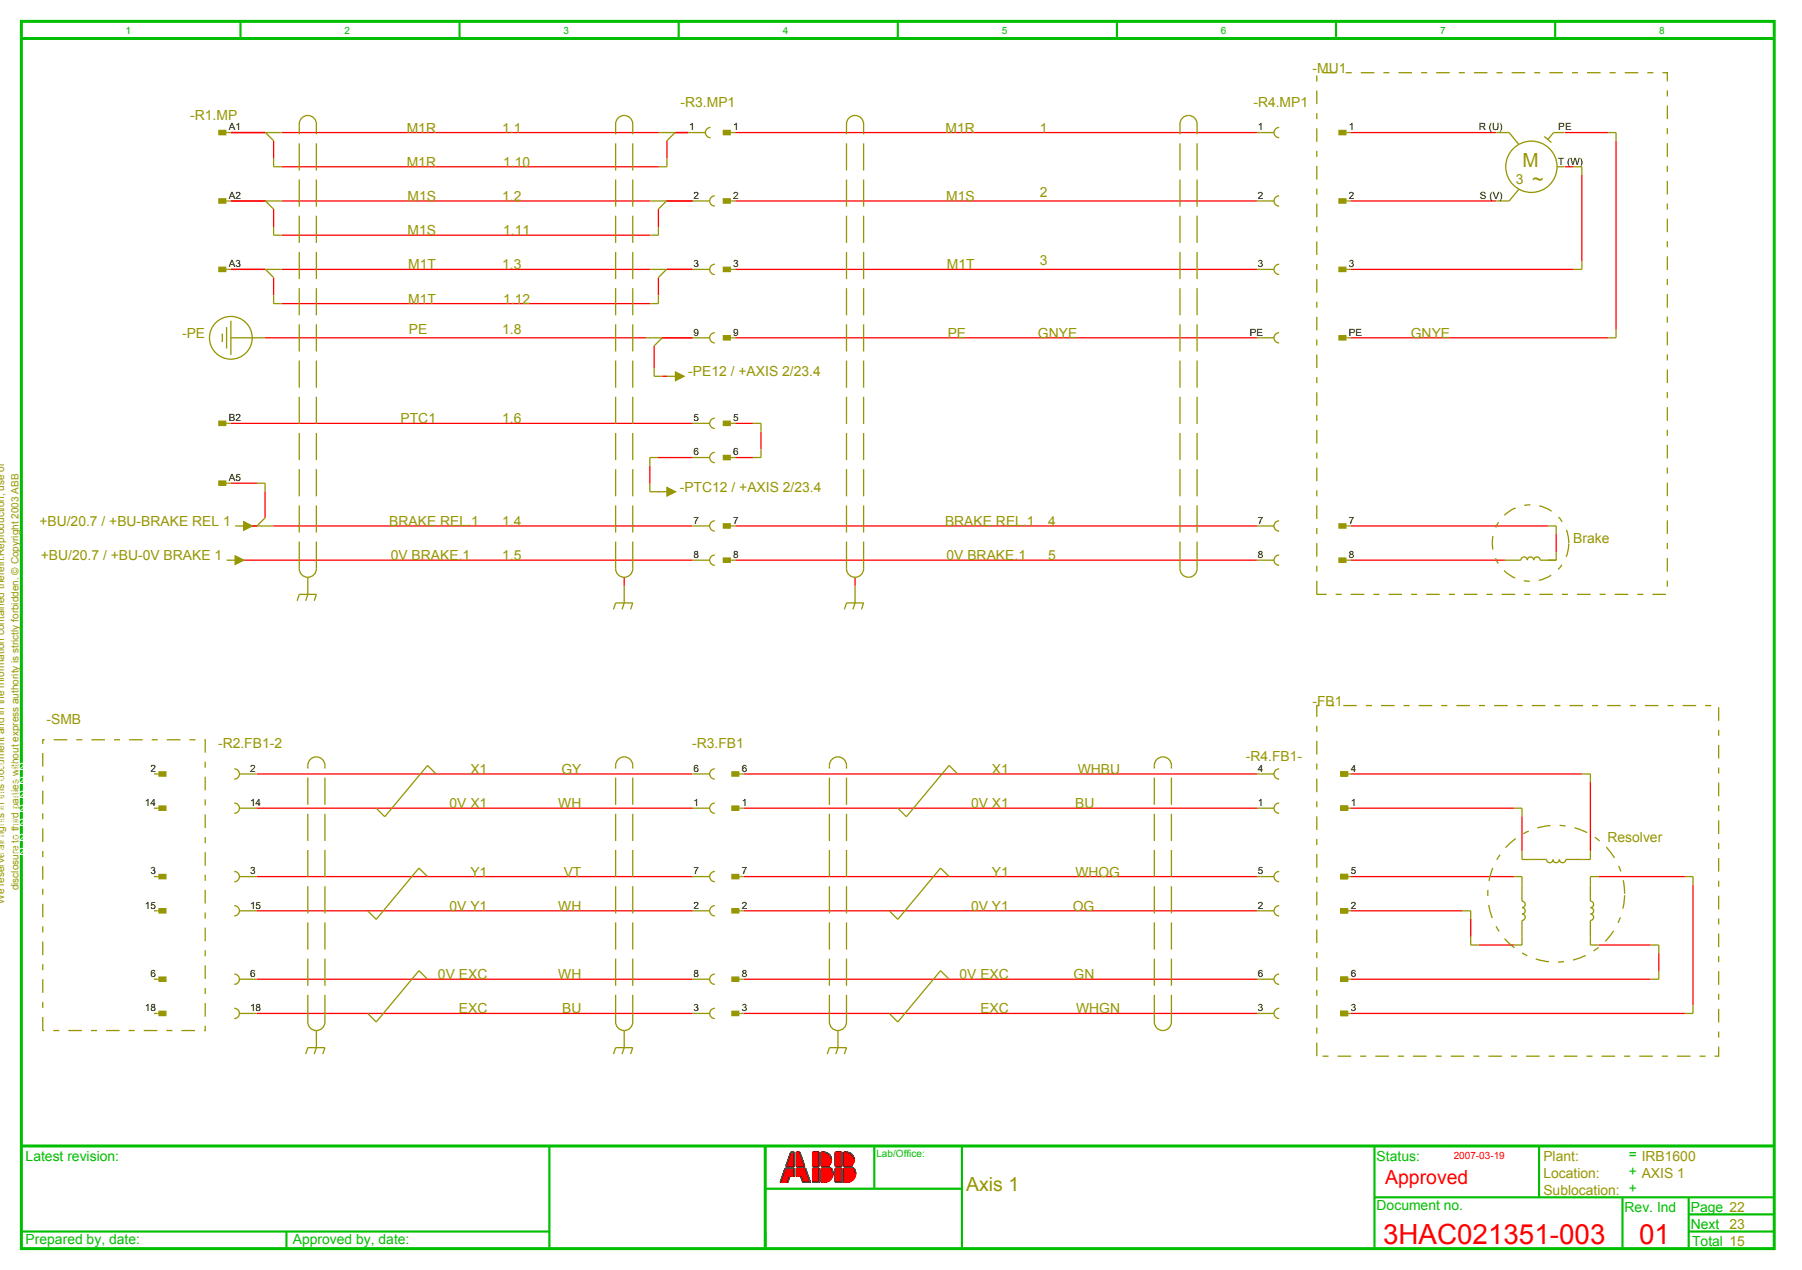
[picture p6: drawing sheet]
<svg xmlns="http://www.w3.org/2000/svg" width="421mm" height="297mm" viewBox="0 0 421 297" stroke-linecap="round" stroke-linejoin="round" font-family="sans-serif">
<path d="M5 5h410v287h-410zM5 9h410M5 268h410M179 268v24" fill="none" stroke="#00be00" stroke-width=".7" stroke-linecap="butt"/>
<g fill="none" stroke="#00be00" stroke-width=".5">
<path d="M56.2 5v4M107.5 5v4M158.7 5v4M210 5v4M261.2 5v4M312.5 5v4M363.7 5v4M128.5 268v24M179 278h46M204.5 268v10M225 268v24M321.5 268v24"/>
<path d="M360 268v12M365 268h50M5 288h123.5M67 288v4M179 288v4M321.5 280h93.5M379.5 280v12M395 288h20M395 280v12M395 284h20"/>
</g>
<g fill="none" stroke="#f00" stroke-width=".3">
<path d="M54 31h8.1M64 32.9v4.2M65.9 31h88.2M65.9 39h88.2M156 32.9v4.2M157.9 31h3.1M172 31h122M316 31h34M366 31h10.1M366 39h2.1M378 32.9v44.2M54 47h8.1"/>
<path d="M64 48.9v4.2M65.9 47h86.2M65.9 55h86.2M154 48.9v4.2M155.9 47h6.1M172 47h122M316 47h34M370 40.9v20.2M54 63h8.1M62 79h89.1M64 64.9v4.2M65.9 63h86.2"/>
<path d="M65.9 71h86.2M154 64.9v4.2M154.9 79h7.1M155.9 63h6.1M172 63h122M172 79h122M316 63h52.1M316 79h60.1M54 99h108M153 80.9v5.2M154.9 88h1.2M172 99h4.1"/>
<path d="M54 113h6.1M62 114.9v6.2M152 108.9v4.2M153.9 107h8.1M153.9 115h.2M172 107h4.1M178 100.9v4.2M56.9 131h105.1M58.9 123h1.2M63.9 123h98.1M146 135v2M172 131h122"/>
<path d="M172 123h122M200 135v2M316 131h36M316 123h46.1M364 124.9v4.2M60 189h102M60 181h102M174 189h120M174 181h120M316 189h38.1M316 181h54.1M356 190.9v8.2"/>
<path d="M372 182.9v16.2M60 205h102M60 213h102M174 205h120M174 213h120M316 205h38.1M316 213h26.1M344 214.9v4.2M356 206.9v.1M356 219v.1M357.9 201h.1M370 201h.1"/>
<path d="M372 206.9v.1M372 219v.1M373.9 205h20.2M396 206.9v28.2M60 237h102M60 229h102M174 237h120M174 229h120M316 237h78.1M316 229h70.1M345.9 221h8.2M373.9 221h12.2"/>
<path d="M388 222.9v4.2M183.6 273.2h.1M183.7 273.2l-.1 .1M183.8 273.2l-.2 .2M183.9 273.2l-.4 .4M184 273.2l-.5 .5M184.1 273.2l-.7 .7M184.1 273.2l-.7 .8M184.2 273.2l-.9 .9M184.3 276.5h-.1M184.3 273.2l-1 1M184.3 276.3l-.1 .2"/>
<path d="M184.4 276.2l-.3 .3M184.4 273.2l-1.2 1.2M184.4 276l-.5 .5M184.5 275.9l-.6 .6M184.5 273.2l-1.3 1.3M184.5 275.8l-.7 .7M184.5 275.7l-.8 .8M184.6 273.2l-1.5 1.4M184.6 275.6l-.9 .9M184.6 275.5l-1 1M184.6 273.2l-1.5 1.5M184.7 275.3l-1.2 1.2"/>
<path d="M184.7 273.2l-1.6 1.6M184.7 275.2l-1.3 1.3M184.8 273.2l-1.8 1.7M184.9 273.2l-1.9 2M185 273.2l-2.1 2.1M185 269.4l-.1 .1M185.1 273.2l-2.2 2.2M185.1 269.4l-.2 .2M185.1 273.2l-2.3 2.3M185.2 269.4l-.3 .3M185.2 273.2l-2.4 2.4M185.3 273.2l-2.5 2.5"/>
<path d="M185.3 269.4l-.5 .5M185.4 269.4l-.7 .6M185.4 273.2l-2.7 2.7M185.4 269.4l-.7 .8M185.5 273.2l-2.8 2.8M185.5 269.4l-.8 .9M185.6 273.2l-3 2.9M185.6 269.4l-1 1M185.6 273.2l-3 3M185.7 269.4l-1.1 1.1M185.7 273.2l-3.2 3.2M185.8 273.2l-3.3 3.3 3.3-3.3"/>
<path d="M185.8 273.4l-3.1 3.1M185.8 273.5l-3.1 3M185.8 272.7h-.1M185.8 273.5l-3 3M185.8 272.5l-.2 .2M185.8 272.5l-.3 .2M185.8 273.6l-2.9 2.9M185.8 272.4l-.3 .3M185.8 273.7l-2.8 2.8M185.8 272.3l-.5 .4M185.8 272.2l-.5 .5M185.8 272.1l-.6 .6"/>
<path d="M185.8 272l-.7 .7M185.8 272l-.8 .7M185.8 273.9l-2.6 2.6M185.8 271.9l-.8 .8M185.8 271.8l-1 .9M185.8 271.7l-1 1M185.8 274l-2.5 2.5M185.8 271.6l-1.1 1.1M185.8 271.5l-1.2 1.2M185.8 274.1l-1 1M185.8 271.5l-1.3 1.2M185.8 274.2l-.9 .9"/>
<path d="M185.8 271.4l-1.3 1.3M185.8 271.3l-1.5 1.4M185.8 271.2l-1.5 1.5M185.8 274.4l-.7 .7M185.8 274.4l-.6 .7M185.8 274.5l-.6 .6M185.8 270.7l-2 2M185.8 270.8l-2 1.9M185.8 270.6l-1.9 1.9M185.8 274.6l-.5 .5M185.8 270.6l-1.9 1.8M185.8 274.7l-.4 .4"/>
<path d="M185.8 270.5l-1.9 1.8M185.8 270.9l-1.8 1.8M185.8 270.4l-1.8 1.8M185.8 270.3l-1.8 1.8M185.8 271l-1.7 1.7M185.8 270.2l-1.7 1.7M185.8 270.1l-1.7 1.7M185.8 270.1l-1.6 1.6M185.8 271.1l-1.6 1.6M185.8 270l-1.6 1.6M185.8 269.9l-1.5 1.6M185.8 269.8l-1.5 1.5"/>
<path d="M185.8 269.7l-1.4 1.4M185.8 269.6l-1.4 1.4M185.8 269.6l-1.4 1.3M185.8 269.5l-1.3 1.3M185.8 269.4l-1.3 1.3M185.8 274.8l-.3 .3M185.8 274.9l-.2 .2M185.8 272.6l-.1 .1M185.8 275l-.1 .1M185.8 275.1h.1M186.3 272.6l1.4-1.4-1.4 1.4M186.3 271.2l1.1-1-1.1 1.2"/>
<path d="M186.3 270.5l.9-.9-.9 1M186.3 269.4h.1M186.3 273.2v.1M186.4 269.4l-.1 .1M186.4 273.2l-.1 .1M186.4 269.4l-.1 .2M186.5 273.2l-.2 .2M186.5 275.1l1.9-1.9-1.8 1.9M186.5 269.4l-.2 .3M186.5 273.2l-.2 .3M186.6 269.4l-.3 .3M186.6 273.2l-.3 .3"/>
<path d="M186.7 273.2l-.4 .4M186.7 269.4l-.4 .5M186.8 273.2l-.5 .5M186.8 269.4l-.5 .5M186.9 269.4l-.6 .6M186.9 273.2l-.6 .6M186.9 269.4l-.6 .7M187 273.2l-.7 .7M187 269.4l-.7 .7M187 273.2l-.7 .8M187.1 269.4l-.8 .8M187.1 269.5l-.8 .9"/>
<path d="M187.1 273.2l-.8 .8M187.1 275.1l1.5-1.5-1.4 1.5M187.1 269.6l-.8 .8M187.2 273.2l-.9 .9M187.2 269.7l-.9 .9M187.2 269.8l-.9 .9M187.2 269.8l-.9 1.1M187.3 269.9l-1 1M187.3 270l-1 1M187.3 270l-1 1.1M187.3 273.2l-1 1M187.3 270.1l-1 1"/>
<path d="M187.4 273.2l-1.1 1.1M187.4 270.3l-1.1 1.1M187.4 270.3l-1.1 1.2M187.4 270.4l-1.1 1.2M187.4 272.7l.6-.6-.5 .6M187.5 270.4l-1.2 1.2M187.5 273.2l-1.2 1.2M187.5 270.5l-1.2 1.2M187.5 270.6l-1.2 1.2M187.5 270.7l-1.2 1.2M187.5 273.2l-1.2 1.3M187.5 270.7l-1.2 1.3"/>
<path d="M187.6 270.8l-1.3 1.3M187.6 270.9l-1.3 1.3M187.6 273.2l-1.3 1.3M187.6 275.9l1.3-1.3-1.3 1.4M187.6 270.9l-1.3 1.4M187.7 271l-1.4 1.4M187.7 271.1l-1.4 1.4M187.7 273.2l-1.4 1.4M187.7 271.2l-1.4 1.5M187.7 271.3l-1.4 1.4M187.8 271.4l-1.3 1.3M187.8 276.5l1.3-1.3-1.3 1.3"/>
<path d="M187.8 273.2l-1.5 1.5M187.8 271.5l-1.2 1.2M187.8 271.5l-1.1 1.2M187.9 271.6l-1.2 1.1M187.9 271.7l-1.1 1M187.9 273.2l-1.6 1.6M187.9 271.8l-.9 .9M187.9 271.9l-.8 .8M188 273.2l-1.7 1.7M188 271.9l-.8 .8M188 272l-.8 .7M188 272l-.7 .7"/>
<path d="M188 273.2l-1.7 1.8M188.1 272.2l-.5 .5M188.1 272.3l-.4 .4M188.1 273.2l-1.8 1.8M188.2 272.4l-.3 .3M188.2 272.7h.1M188.2 272.5l-.3 .2M188.2 273.2l-1.9 1.9M188.2 272.5l-.2 .2M188.2 272.6l-.1 .1M188.3 273.2l-1.9 1.9M188.4 273.3l-1.8 1.8"/>
<path d="M188.5 273.3l-1.8 1.8M188.5 273.4l-1.7 1.7M188.5 273.5l-1.5 1.6M188.6 273.6l-1.5 1.5M188.6 273.7l-1.3 1.4M188.6 273.8l-1.3 1.4 1.4-1.3M188.7 274l-1.3 1.3M188.7 274.1l-1.3 1.3M188.8 274.2l-1.3 1.3M188.8 274.3l-1.3 1.3M188.8 274.4l-1.3 1.3 1.3-1.3M188.9 274.5l-1.3 1.3"/>
<path d="M188.9 274.5l-1.3 1.4M189 274.7l-1.4 1.4M189 274.8l-1.3 1.3M189 274.8l-1.3 1.4M189 274.9l-1.3 1.4M189.1 275l-1.4 1.3M189.1 275.1l-1.3 1.3M189.1 276.5l.4-.3-.3 .3M189.1 275.3l-1.2 1.2M189.2 275.4l-1.2 1.1M189.2 275.4l-1.1 1.1M189.2 275.5l-1 1"/>
<path d="M189.2 275.5l-.9 1M189.3 275.6l-1 .9M189.3 275.7l-.8 .8M189.3 275.8l-.7 .7M189.3 275.8l-.6 .7M189.4 275.9l-.6 .6M189.4 276.1l-.4 .4M189.5 276.3l-.3 .2M189.5 276.3l-.2 .2M189.5 276.4v.1M189.6 276.5h-.1M190.1 273.2h.1"/>
<path d="M190.2 269.4l-.1 .1M190.2 273.2l-.1 .1M190.3 269.4l-.2 .2M190.3 273.2l-.2 .2M190.4 273.2l-.3 .3M190.4 269.4l-.3 .3M190.5 269.4l-.4 .4M190.5 273.2l-.4 .4M190.6 273.2l-.5 .5M190.7 269.4l-.6 .6M190.7 269.4l-.6 .7M190.8 273.2l-.7 .7"/>
<path d="M190.8 269.4l-.7 .7M190.9 273.2l-.8 .7M190.9 269.4l-.8 .8M190.9 273.2l-.8 .8M191 269.4l-.9 .9M191 273.2l-.9 .9M191.1 273.2l-1 1M191.2 269.4l-1.1 1.1M191.2 269.4l-1.1 1.2M191.3 273.2l-1.2 1.2M191.3 269.4l-1.2 1.2M191.4 273.2l-1.3 1.2"/>
<path d="M191.4 269.4l-1.3 1.3M191.4 273.2l-1.3 1.3M191.5 269.4l-1.4 1.4M191.5 273.2l-1.4 1.4M191.6 273.2l-1.5 1.5M191.6 269.4l-1.5 1.5M191.6 269.4l-1.5 1.6M191.6 269.5l-1.5 1.5M191.6 269.6l-1.5 1.5M191.6 269.7l-1.5 1.5M191.6 269.7l-1.5 1.6M191.6 269.8l-1.5 1.6"/>
<path d="M191.6 269.9l-1.5 1.6M191.6 270l-1.5 1.5M191.6 270.1l-1.5 1.5M191.6 270.2l-1.5 1.5M191.6 270.2l-1.5 1.6M191.6 270.3l-1.5 1.6M191.6 270.4l-1.5 1.6M191.6 270.5l-1.5 1.5M191.6 270.6l-1.5 1.5M191.6 270.6l-1.5 1.6M191.6 270.7l-1.5 1.6M191.6 270.8l-1.5 1.6"/>
<path d="M191.6 270.9l-1.5 1.6M191.6 271l-1.5 1.5M191.6 271.1l-1.5 1.5M191.6 271.1l-1.5 1.6M191.6 271.2l-1.5 1.5M191.6 271.3l-1.4 1.4M191.6 271.4l-1.3 1.3M191.6 271.5l-1.2 1.2M191.6 271.6l-1.1 1.1M191.6 271.6l-1 1.1M191.6 271.7l-1 1M191.6 271.8l-.9 .9"/>
<path d="M191.6 271.9l-.8 .8M191.6 272l-.7 .7M191.6 272.1l-.6 .6M191.6 272.1l-.5 .6M191.6 272.2l-.5 .5M191.6 272.3l-.4 .4M191.6 272.4l-.3 .3M191.6 272.5l-.2 .2M191.6 272.6l-.1 .1M191.6 272.7h.1M191.6 273.3l-1.5 1.6M191.6 273.4l-1.5 1.5"/>
<path d="M191.6 273.5l-1.5 1.5M191.6 273.5l-1.5 1.6M191.6 273.6l-1.5 1.6M191.6 273.7l-1.5 1.6M191.6 273.8l-1.5 1.6M191.6 273.9l-1.5 1.5M191.6 274l-1.5 1.5M191.6 274l-1.5 1.6M191.6 274.2l-1.5 1.6M191.6 274.4l-1.5 1.5M191.6 274.1l-1.5 1.5M191.6 274.3l-1.5 1.6"/>
<path d="M191.6 274.5l-1.5 1.5M191.6 274.5l-1.5 1.6M191.6 274.6l-1.5 1.5M191.6 274.7l-1.5 1.6M191.6 274.8l-1.5 1.6M191.6 274.9l-1.5 1.5M191.6 275l-1.5 1.5M191.6 275l-1.4 1.5M191.6 275.1l-1.4 1.4M191.6 275.2l-1.3 1.3M191.6 275.3l-1.1 1.2M191.6 275.4l-1.1 1.1"/>
<path d="M191.6 275.5l-1 1M191.6 275.5l-.9 1M191.6 275.6l-.9 .9M191.6 275.7l-.8 .8M191.6 275.8l-.7 .7M191.6 275.9l-.6 .6M191.6 276l-.5 .5M191.6 276l-.4 .5M191.6 276.1l-.4 .4M191.6 276.2l-.3 .3M191.6 276.2l-.2 .3M191.6 276.3l-.2 .2"/>
<path d="M191.6 276.4l-.1 .1M191.6 276.4v.1M192.1 270.5l1.1-1-1.1 1.1M192.1 271.1l1.5-1.5-1.5 1.6M192.1 271.4l1.7-1.7-1.7 1.7M192.1 272.2l2.1-2.1-2.1 2.3M192.1 272.5l2.2-2.2-2.2 2.3M192.1 273.2h.1M192.2 269.4l-.1 .1M192.3 273.2l-.2 .2M192.3 269.4l-.2 .2M192.4 269.4l-.3 .3"/>
<path d="M192.4 273.2l-.3 .3M192.5 273.2l-.4 .4M192.6 273.2l-.5 .4M192.6 269.4l-.5 .5M192.7 269.4l-.6 .6M192.7 273.2l-.6 .6M192.8 273.2l-.7 .6M192.8 269.4l-.7 .7M192.8 273.2l-.7 .7M192.9 269.4l-.8 .8M192.9 273.2l-.8 .8M193 273.2l-.9 .9"/>
<path d="M193.1 269.4l-1 1M193.1 269.5l-1 1M193.2 273.2l-1.1 1.1M193.3 273.2l-1.2 1.1M193.3 269.5l-1.2 1.2M193.3 273.2l-1.2 1.2M193.4 273.2l-1.3 1.3M193.4 269.5l-1.3 1.4M193.5 273.2l-1.4 1.4M193.5 269.6l-1.4 1.3M193.5 269.6l-1.4 1.4M193.7 269.7l-1.6 1.5"/>
<path d="M193.7 273.2l-1.6 1.6M193.8 273.2l-1.7 1.6M193.8 273.2l-1.7 1.7M193.8 269.8l-1.7 1.7M193.9 269.8l-1.8 1.8M193.9 272.6l-.2 .1M193.9 273.2l-1.8 1.8M193.9 269.8l-1.8 1.9M193.9 272.6l-.1 .1M194 269.9l-1.9 1.8M194 273.2l-1.9 1.8M194 272.6l-.1 .1"/>
<path d="M194 269.9l-1.9 2M194 272.7h.1M194 273.2l-1.9 1.9M194.1 272.7h-.1M194.1 270l-2 1.9M194.1 272.7h.1M194.1 270l-2 2M194.1 270.1l-2 2M194.2 270.1l-2.1 2M194.2 273.2l-2.1 2.1M194.3 273.2l-2.2 2.1M194.3 270.3l-2.2 2.1"/>
<path d="M194.3 273.2l-2.2 2.2M194.4 270.4l-2.3 2.2M194.4 272l-.8 .7M194.4 270.5l-2.3 2.2M194.4 275.7l-.3 .3M194.4 273.2l-2.3 2.3M194.4 270.5l-2.2 2.2M194.4 271.8l-.9 .9M194.4 270.6l-2.1 2.1M194.5 271.7l-1 1M194.5 270.7l-2.1 2M194.5 273.2l-2.4 2.3"/>
<path d="M194.5 270.7l-2 2M194.5 271.6l-1.1 1.1M194.5 270.8l-2 1.9M194.5 270.8l-1.9 1.9M194.5 271.5l-1.2 1.2M194.5 270.9l-1.8 1.8M194.5 271.4l-1.3 1.3M194.5 271l-1.7 1.7M194.5 271.1l-1.6 1.6M194.5 271.3l-1.4 1.4M194.5 273.2l-2.4 2.4M194.5 271.1l-1.5 1.6"/>
<path d="M194.5 271.2l-1.5 1.5M194.6 273.2l-2.5 2.6M194.6 275.5l-.7 .7M194.6 273.3l-2.5 2.5M194.6 273.4l-2.5 2.5M194.7 273.4l-2.6 2.6M194.7 275.3l-1 1M194.7 273.5l-2.6 2.5M194.7 273.5l-2.6 2.6M194.7 275.2l-1.1 1.1M194.7 273.6l-2.6 2.7M194.8 273.7l-2.7 2.6"/>
<path d="M194.8 273.7l-2.7 2.7M194.8 275l-1.4 1.4M194.8 273.8l-2.7 2.7M194.8 274.9l-1.5 1.5M194.8 273.9l-2.6 2.6M194.8 273.9l-2.5 2.6M194.8 274.8l-1.6 1.7M194.9 274.7l-1.8 1.8M194.9 274.1l-2.5 2.4M194.9 274.1l-2.4 2.4M194.9 274.6l-1.9 1.9M194.9 274.2l-2.3 2.3"/>
<path d="M194.9 274.5l-2 2M194.9 274.3l-2.3 2.2M194.9 274.3l-2.2 2.2M194.9 274.4l-2.1 2.1M195.5 273.2h-.1M195.5 269.4l-.1 .1M195.5 273.2l-.1 .1M195.6 269.4l-.2 .2M195.7 273.2l-.3 .2M195.7 269.4l-.3 .3M195.7 273.2l-.3 .3M195.8 269.4l-.4 .4"/>
<path d="M195.8 273.2l-.4 .4M195.9 273.2l-.5 .5M195.9 269.4l-.5 .5M196 273.2l-.6 .6M196.1 269.4l-.7 .6M196.1 269.4l-.7 .7M196.2 273.2l-.8 .7M196.2 269.4l-.8 .8M196.2 273.2l-.8 .8M196.3 269.4l-.9 .9M196.3 273.2l-.9 .9M196.4 273.2l-1 .9"/>
<path d="M196.4 269.4l-1 1M196.4 273.2l-1 1M196.5 273.2l-1.1 1.1M196.5 269.4l-1.1 1.1M196.6 269.4l-1.2 1.2M196.7 273.2l-1.3 1.2M196.7 269.4l-1.3 1.3M196.7 273.2l-1.3 1.3M196.8 269.4l-1.4 1.4M196.8 273.2l-1.4 1.4M196.9 273.2l-1.5 1.4M196.9 273.2l-1.5 1.5"/>
<path d="M197 269.4l-1.6 1.6M197 269.5l-1.6 1.5M197 269.6l-1.6 1.5M197 269.6l-1.6 1.6M197 269.7l-1.6 1.5M197 269.8l-1.6 1.5M197 269.9l-1.6 1.6M197 270l-1.6 1.5M197 270.1l-1.6 1.5M197 270.1l-1.6 1.6M197 270.2l-1.6 1.5M197 270.3l-1.6 1.5"/>
<path d="M197 270.4l-1.6 1.6M197 270.5l-1.6 1.5M197 270.6l-1.6 1.5M197 270.6l-1.6 1.6M197 270.7l-1.6 1.5M197 270.8l-1.6 1.5M197 270.8l-1.6 1.7M197 271l-1.6 1.5M197 271.1l-1.6 1.5M197 271.1l-1.6 1.6M197 271.2l-1.6 1.5M197 271.3l-1.5 1.4"/>
<path d="M197 271.3l-1.4 1.4M197 271.5l-1.3 1.2M197 271.6l-1.2 1.1M197 271.6l-1.1 1.1M197 271.7l-1.1 1M197 271.8l-1 .9M197 271.8l-.9 .9M197 272l-.8 .7M197 272l-.7 .7M197 272.1l-.6 .6M197 272.2l-.6 .5M197 272.3l-.5 .4"/>
<path d="M197 272.3l-.4 .4M197 272.5l-.3 .2M197 272.7h-.1M197 273.3l-1.6 1.5M197 273.3l-1.6 1.6M197 273.5l-1.6 1.5M197 273.5l-1.6 1.6M197 273.6l-1.6 1.5M197 273.7l-1.6 1.5M197 273.7l-1.6 1.7M197 273.9l-1.6 1.5M197 274l-1.6 1.5"/>
<path d="M197 274l-1.6 1.6M197 274.1l-1.6 1.5M197 274.2l-1.6 1.5M197 274.2l-1.6 1.6M197 274.4l-1.6 1.5M197 274.5l-1.6 1.5M197 274.5l-1.6 1.6M197 274.6l-1.6 1.5M197 274.7l-1.6 1.5M197 274.7l-1.6 1.6M197 274.9l-1.6 1.5M197 274.9l-1.6 1.6"/>
<path d="M197 275l-1.5 1.5M197 275.1l-1.5 1.4M197 275.2l-1.4 1.3M197 275.2l-1.3 1.3M197 275.4l-1.2 1.1M197 275.4l-1.1 1.1M197 275.5l-1 1M197 275.6l-1 .9M197 275.7l-.9 .8M197 275.7l-.8 .8M197 275.9l-.7 .6M197 275.9l-.6 .6"/>
<path d="M197 276l-.5 .5M197 276.1l-.5 .4M197 276.2l-.4 .3M197 276.2l-.3 .3M197 272.5l-.2 .2M197 276.4l-.2 .1M197 272.6l-.2 .1M197 276.4l-.1 .1M197.4 272.2l2.1-2.1-2.1 2.2M197.4 275.7l2.5-2.5-2.5 2.6M197.4 276l2.6-2.6-2.6 2.6M197.4 273.2h.1"/>
<path d="M197.5 269.4l-.1 .1M197.5 273.2l-.1 .1M197.6 273.2l-.2 .1M197.6 269.4l-.2 .2M197.6 273.2l-.2 .2M197.7 269.4l-.3 .3M197.7 273.2l-.3 .3M197.8 269.4l-.4 .3M197.8 273.2l-.4 .4M197.8 269.4l-.4 .4M197.9 273.2l-.5 .4M197.9 273.2l-.5 .5"/>
<path d="M198 269.4l-.6 .5M198 269.4l-.6 .6M198.1 273.2l-.7 .6M198.1 269.4l-.7 .7M198.1 273.2l-.7 .7M198.2 269.4l-.8 .8M198.2 273.2l-.8 .8M198.3 273.2l-.9 .8M198.3 269.4l-.9 .9M198.4 273.2l-1 .9M198.4 273.2l-1 1M198.4 269.4l-1 1"/>
<path d="M198.5 269.5l-1.1 1M198.5 269.5l-1.1 1.1M198.6 273.2l-1.2 1.1M198.6 269.5l-1.2 1.2M198.6 273.2l-1.2 1.2M198.7 269.5l-1.3 1.3M198.7 273.2l-1.3 1.3M198.8 273.2l-1.4 1.3M198.8 269.6l-1.4 1.3M198.8 273.2l-1.4 1.4M198.8 269.6l-1.4 1.4M198.9 269.6l-1.5 1.5"/>
<path d="M198.9 273.2l-1.5 1.5M199 269.7l-1.6 1.5M199 269.7l-1.6 1.6M199.1 273.2l-1.7 1.6M199.1 269.7l-1.7 1.7M199.1 273.2l-1.7 1.7M199.2 269.8l-1.8 1.7M199.2 269.8l-1.8 1.8M199.2 272.6l-.2 .1M199.2 273.2l-1.8 1.8M199.2 272.6l-.1 .1M199.3 272.7h.1"/>
<path d="M199.3 269.9l-1.9 1.8M199.3 273.2l-1.9 1.8M199.3 272.6l-.1 .1M199.3 269.9l-1.9 1.9M199.3 269.9l-1.9 2M199.3 273.2l-1.9 1.9M199.4 272.7h.1M199.4 270l-2 2M199.4 273.2l-2 2M199.4 272.3l-.2 .2M199.4 270.1l-2 2M199.5 270.1l-2.1 2"/>
<path d="M199.6 273.2l-2.2 2.1M199.6 270.2l-2.2 2.2M199.6 272.1l-.6 .6M199.6 270.3l-2.2 2.2M199.6 273.2l-2.2 2.2M199.6 270.4l-2.2 2.2M199.7 270.4l-2.3 2.2M199.7 271.9l-.8 .8M199.7 270.4l-2.3 2.3M199.7 273.2l-2.3 2.3M199.7 270.5l-2.2 2.2M199.7 270.5l-2.1 2.2"/>
<path d="M199.7 271.8l-.9 .9M199.8 275.7l-.4 .4M199.8 273.2l-2.4 2.3M199.8 270.6l-2.1 2.1M199.8 271.7l-1 1M199.8 270.7l-2 2M199.8 270.8l-2 1.9M199.8 271.6l-1.1 1.1M199.8 270.8l-1.9 1.9M199.8 271.5l-1.2 1.2M199.8 270.9l-1.8 1.8M199.8 270.9l-1.7 1.8"/>
<path d="M199.8 273.2l-2.4 2.4M199.8 271.4l-1.3 1.3M199.8 271.1l-1.6 1.6M199.8 271.3l-1.4 1.4M199.8 271.1l-1.5 1.6M199.9 271.2l-1.6 1.5M199.9 275.5l-.7 .7M200 273.4l-2.6 2.5M200 275.3l-1 1M200 273.5l-2.6 2.6M200 273.6l-2.6 2.6M200.1 273.6l-2.7 2.7"/>
<path d="M200.1 275.1l-1.3 1.3M200.1 273.7l-2.7 2.7M200.1 273.8l-2.7 2.7M200.1 275l-1.4 1.4M200.1 273.8l-2.6 2.7M200.1 273.9l-2.6 2.6M200.1 274.9l-1.5 1.5M200.2 273.9l-2.6 2.6M200.2 274.8l-1.7 1.7M200.2 274l-2.5 2.5M200.2 274.7l-1.8 1.8M200.2 274.1l-2.4 2.4"/>
<path d="M200.2 274.6l-1.9 1.9M200.2 274.2l-2.3 2.3M200.2 274.3l-2.2 2.2M200.2 274.5l-2 2M200.2 274.4l-2.1 2.1"/>
</g>
<g fill="none" stroke="#000" stroke-width=".3">
<path d="M183.6 273.2h2.2v1.9h-1l-.5 1.4h-1.8zM185 269.5h.8v3.2h-2zM186.3 273.2h2.1l1.1 3.3h-1.7l-.5-1.4h-1zM186.3 269.5h.8l1.1 3.2h-1.9zM190.1 273.2h1.5v3.3h-1.5zM190.1 269.5h1.5v3.2h-1.5zM193.8 272.6l.2 .1h-1.9v-3.2a1.83 1.83 0 0 1 2.1 .8 1.83 1.83 0 0 1-.4 2.3M194.5 273.2h-2.4v3.3a2.19 2.19 0 0 0 2.3-.8 2.19 2.19 0 0 0 .1-2.5M195.4 273.2h1.5v3.3h-1.5zM195.4 269.5h1.5v3.2h-1.5zM197.4 270.2h.6M197.4 269.5a1.83 1.83 0 0 1 2.1 .8 1.83 1.83 0 0 1-.4 2.3l.2 .1h-1.9z"/>
<path d="M199.8 273.2h-2.4v3.3a2.19 2.19 0 0 0 2.3-.8 2.19 2.19 0 0 0 .1-2.5"/>
</g>
<g fill="none" stroke="#969600" stroke-width=".3">
<path d="M52.8 31h1.2M64 37.1v1.9h1.9M65.9 31h-3.8l1.9 1.9M154.1 31h3.8l-1.9 1.9M156 37.1v1.9h-1.9M161 31h4M166.2 29.8a1.2 1.2 0 0 0-1.2 1.2 1.2 1.2 0 0 0 1.2 1.2M170.8 31h1.2M294 31h4M299.2 29.8a1.2 1.2 0 0 0-1.2 1.2 1.2 1.2 0 0 0 1.2 1.2M314.8 31h1.2M350 31h3l2.2 2.8"/>
<path d="M361.2 31.9l1.7 1.4M364.2 39h1.7M365.9 31h-2.5l-1.3 1.6M368.1 39h1.9v1.9M376.1 31h1.9v1.9M52.8 47h1.2M64 53.1v1.9h1.9M65.9 47h-3.8l1.9 1.9M152.1 47h3.8l-1.9 1.9M154 53.1v1.9h-1.9M162 47h4M167.2 45.8a1.2 1.2 0 0 0-1.2 1.2 1.2 1.2 0 0 0 1.2 1.2"/>
<path d="M170.8 47h1.2M294 47h4M299.2 45.8a1.2 1.2 0 0 0-1.2 1.2 1.2 1.2 0 0 0 1.2 1.2M314.8 47h1.2M355.3 44.2l-2.3 2.8h-3M52 78v2M52.8 63h1.2M53 76.5v5M54 79h8M54 75v8M64 69.1v1.9h1.9M65.9 63h-3.8l1.9 1.9"/>
<path d="M151.1 79h3.8l-1.9 1.9M152.1 63h3.8l-1.9 1.9M154 69.1v1.9h-1.9M162 63h4M162 79h4M167.2 61.8a1.2 1.2 0 0 0-1.2 1.2 1.2 1.2 0 0 0 1.2 1.2M167.2 77.8a1.2 1.2 0 0 0-1.2 1.2 1.2 1.2 0 0 0 1.2 1.2M170.8 63h1.2M170.8 79h1.2M294 63h4M294 79h4M299.2 61.8a1.2 1.2 0 0 0-1.2 1.2 1.2 1.2 0 0 0 1.2 1.2"/>
<path d="M299.2 77.8a1.2 1.2 0 0 0-1.2 1.2 1.2 1.2 0 0 0 1.2 1.2M314.8 63h1.2M314.8 79h1.2M370 61.1v1.9h-1.9M378 77.1v1.9h-1.9M52.8 99h1.2M153 86.1v1.9h1.9M156 88h3M162 99h4M167.2 97.8a1.2 1.2 0 0 0-1.2 1.2 1.2 1.2 0 0 0 1.2 1.2M170.8 99h1.2M176.1 99h1.9v1.9"/>
<path d="M52.8 113h1.2M60.1 113h1.9v1.9M152 113.1v1.9h1.9M153.9 107h-1.9v1.9M154 115h3M162 107h4M167.2 105.8a1.2 1.2 0 0 0-1.2 1.2 1.2 1.2 0 0 0 1.2 1.2M170.8 107h1.2M178 105.1v1.9h-1.9M53 131h3M55 123h3M62 121.1l-1.9 1.9h3.8"/>
<path d="M72 135v4l-.5 1.5M146 137v4l-.5 1.5M162 131h4M162 123h4M167.2 121.8a1.2 1.2 0 0 0-1.2 1.2 1.2 1.2 0 0 0 1.2 1.2M167.2 129.8a1.2 1.2 0 0 0-1.2 1.2 1.2 1.2 0 0 0 1.2 1.2M170.8 131h1.2M170.8 123h1.2M200 137v4l-.5 1.5M294 131h4M294 123h4M299.2 121.8a1.2 1.2 0 0 0-1.2 1.2 1.2 1.2 0 0 0 1.2 1.2"/>
<path d="M299.2 129.8a1.2 1.2 0 0 0-1.2 1.2 1.2 1.2 0 0 0 1.2 1.2M314.8 131h1.2M314.8 123h1.2M362.1 123h1.9v1.9M364 129.1v1.9h-3.8a.75 .75 0 0 0-.7-.8 .75 .75 0 0 0-.8 .8 .75 .75 0 0 0-.7-.8 .75 .75 0 0 0-.8 .8 .75 .75 0 0 0-.7-.8 .75 .75 0 0 0-.8 .8h-3.7M69.5 140.5l.5-1.5h4l-.5 1.5M143.5 142.5l.5-1.5h4l-.5 1.5M197.5 142.5l.5-1.5h4l-.5 1.5M54.8 179.8a1.2 1.2 0 0 1 1.2 1.2 1.2 1.2 0 0 1-1.2 1.2M167.2 179.8a1.2 1.2 0 0 0-1.2 1.2 1.2 1.2 0 0 0 1.2 1.2M299.2 179.8a1.2 1.2 0 0 0-1.2 1.2 1.2 1.2 0 0 0 1.2 1.2M36 181h1.2"/>
<path d="M36 189h1.2M54.8 187.8a1.2 1.2 0 0 1 1.2 1.2 1.2 1.2 0 0 1-1.2 1.2M56 181h4M56 189h4M102 181l-2-2-10 12-2-2M162 181h4M162 189h4M167.2 187.8a1.2 1.2 0 0 0-1.2 1.2 1.2 1.2 0 0 0 1.2 1.2M172.8 181h1.2M172.8 189h1.2M224 181l-2-2-10 12-2-2M294 181h4"/>
<path d="M294 189h4M299.2 187.8a1.2 1.2 0 0 0-1.2 1.2 1.2 1.2 0 0 0 1.2 1.2M313.6 180.5h1.6v1h-1.6zM313.6 188.5h1.6v1h-1.6zM315.2 181h.8M315.2 189h.8M354.1 189h1.9v1.9M356 199.1v1.9h1.9M370.1 181h1.9v1.9M372 199.1v1.9h-1.9M36 205h1.2M36 213h1.2"/>
<path d="M54.8 203.8a1.2 1.2 0 0 1 1.2 1.2 1.2 1.2 0 0 1-1.2 1.2M54.8 211.8a1.2 1.2 0 0 1 1.2 1.2 1.2 1.2 0 0 1-1.2 1.2M56 205h4M56 213h4M100 205l-2-2-10 12-2-2M162 205h4M162 213h4M167.2 203.8a1.2 1.2 0 0 0-1.2 1.2 1.2 1.2 0 0 0 1.2 1.2M167.2 211.8a1.2 1.2 0 0 0-1.2 1.2 1.2 1.2 0 0 0 1.2 1.2M172.8 205h1.2M172.8 213h1.2M222 205l-2-2-10 12-2-2"/>
<path d="M294 205h4M294 213h4M299.2 203.8a1.2 1.2 0 0 0-1.2 1.2 1.2 1.2 0 0 0 1.2 1.2M299.2 211.8a1.2 1.2 0 0 0-1.2 1.2 1.2 1.2 0 0 0 1.2 1.2M313.6 204.5h1.6v1h-1.6zM313.6 212.5h1.6v1h-1.6zM315.2 205h.8M315.2 213h.8M342.1 213h1.9v1.9M344 219.1v1.9h1.9M354.1 205h1.9v1.9M356 207v3.8a.75 .75 0 0 1 .7 .7 .75 .75 0 0 1-.7 .8 .75 .75 0 0 1 .7 .7 .75 .75 0 0 1-.7 .8 .75 .75 0 0 1 .7 .7 .75 .75 0 0 1-.7 .8v3.7"/>
<path d="M356 219.1v1.9h-1.9M358 201h3.7a.75 .75 0 0 0 .8 .8 .75 .75 0 0 0 .8-.8 .75 .75 0 0 0 .7 .8 .75 .75 0 0 0 .8-.8 .75 .75 0 0 0 .7 .8 .75 .75 0 0 0 .7-.8h3.8M372 207v3.8M372 215.3v3.7M372 210.8a.75 .75 0 0 1 .7 .7 .75 .75 0 0 1-.7 .8 .75 .75 0 0 1 .7 .7 .75 .75 0 0 1-.7 .8 .75 .75 0 0 1 .7 .7 .75 .75 0 0 1-.7 .8M372 219.1v1.9h1.9M373.9 205h-1.9v1.9M394.1 205h1.9v1.9M36 229h1.2M36 237h1.2M54.8 227.8a1.2 1.2 0 0 1 1.2 1.2 1.2 1.2 0 0 1-1.2 1.2M54.8 235.8a1.2 1.2 0 0 1 1.2 1.2 1.2 1.2 0 0 1-1.2 1.2"/>
<path d="M56 229h4M56 237h4M100 229l-2-2-10 12-2-2M162 229h4M162 237h4M167.2 235.8a1.2 1.2 0 0 0-1.2 1.2 1.2 1.2 0 0 0 1.2 1.2M167.2 227.8a1.2 1.2 0 0 0-1.2 1.2 1.2 1.2 0 0 0 1.2 1.2M172.8 229h1.2M172.8 237h1.2M222 229l-2-2-10 12-2-2M294 229h4M294 237h4"/>
<path d="M299.2 227.8a1.2 1.2 0 0 0-1.2 1.2 1.2 1.2 0 0 0 1.2 1.2M299.2 235.8a1.2 1.2 0 0 0-1.2 1.2 1.2 1.2 0 0 0 1.2 1.2M313.6 228.5h1.6v1h-1.6zM313.6 236.5h1.6v1h-1.6zM315.2 229h.8M315.2 237h.8M386.1 221h1.9v1.9M388 227.1v1.9h-1.9M396 235.1v1.9h-1.9M71.5 246.5l.5-1.5h4l-.5 1.5M74 241v4l-.5 1.5M143.5 246.5l.5-1.5h4l-.5 1.5"/>
<path d="M146 241v4l-.5 1.5M193.5 246.5l.5-1.5h4l-.5 1.5M196 241v4l-.5 1.5"/>
<circle cx="358.2" cy="39" r="6"/>
<circle cx="54" cy="79" r="5"/>
</g>
<g fill="#969600" stroke="#969600" stroke-width=".3">
<path d="M51.2 30.5h1.6v1h-1.6z"/>
<path d="M51.2 46.5h1.6v1h-1.6z"/>
<path d="M51.2 62.5h1.6v1h-1.6z"/>
<path d="M169.2 30.5h1.6v1h-1.6z"/>
<path d="M169.2 46.5h1.6v1h-1.6z"/>
<path d="M169.2 62.5h1.6v1h-1.6z"/>
<path d="M313.2 30.5h1.6v1h-1.6z"/>
<path d="M313.2 46.5h1.6v1h-1.6z"/>
<path d="M313.2 62.5h1.6v1h-1.6z"/>
<path d="M313.2 78.5h1.6v1h-1.6z"/>
<path d="M313.2 122.5h1.6v1h-1.6z"/>
<path d="M313.2 130.5h1.6v1h-1.6z"/>
<path d="M169.2 98.5h1.6v1h-1.6z"/>
<path d="M51.2 98.5h1.6v1h-1.6z"/>
<path d="M313.6 180.5h1.6v1h-1.6z"/>
<path d="M313.6 188.5h1.6v1h-1.6z"/>
<path d="M313.6 204.5h1.6v1h-1.6z"/>
<path d="M313.6 212.5h1.6v1h-1.6z"/>
<path d="M313.6 228.5h1.6v1h-1.6z"/>
<path d="M313.6 236.5h1.6v1h-1.6z"/>
<path d="M37.2 180.5h1.6v1h-1.6z"/>
<path d="M37.2 188.5h1.6v1h-1.6z"/>
<path d="M37.2 204.5h1.6v1h-1.6z"/>
<path d="M37.2 212.5h1.6v1h-1.6z"/>
<path d="M37.2 228.5h1.6v1h-1.6z"/>
<path d="M37.2 236.5h1.6v1h-1.6z"/>
<path d="M169.2 78.5h1.6v1h-1.6z"/>
<path d="M169.2 106.5h1.6v1h-1.6z"/>
<path d="M169.2 122.5h1.6v1h-1.6z"/>
<path d="M169.2 130.5h1.6v1h-1.6z"/>
<path d="M171.2 180.5h1.6v1h-1.6z"/>
<path d="M171.2 188.5h1.6v1h-1.6z"/>
<path d="M171.2 204.5h1.6v1h-1.6z"/>
<path d="M171.2 212.5h1.6v1h-1.6z"/>
<path d="M171.2 228.5h1.6v1h-1.6z"/>
<path d="M171.2 236.5h1.6v1h-1.6z"/>
<path d="M57 122l2 1-2 1z"/>
<path d="M55 130l2 1-2 1z"/>
<path d="M51.2 112.5h1.6v1h-1.6z"/>
<path d="M156 114l2 1-2 1z"/>
<path d="M158 87l2 1-2 1z"/>
</g>
<g fill="none" stroke="#969600" stroke-width=".3" stroke-dasharray="3.2 2.1 1.4 2.1" stroke-linecap="butt">
<path d="M308 17h82v122h-82zM10 173h38v68h-38zM308 165h94v82h-94z"/>
<circle cx="358" cy="127" r="8.9"/>
<circle cx="364" cy="209" r="16"/>
</g>
<g fill="none" stroke="#969600" stroke-width=".3" stroke-dasharray="6.3 2.1" stroke-linecap="butt">
<path d="M72 27a2 2 0 0 0-2 2M74 29a2 2 0 0 0-2-2M146 27a2 2 0 0 0-2 2M148 29a2 2 0 0 0-2-2M200 27a2 2 0 0 0-2 2M202 29a2 2 0 0 0-2-2M278 27a2 2 0 0 0-2 2M280 29a2 2 0 0 0-2-2M70 133v-104M70 133a2 2 0 0 0 2 2M72 135a2 2 0 0 0 2-2M74 133v-104"/>
<path d="M144 133v-104M144 133a2 2 0 0 0 2 2M146 135a2 2 0 0 0 2-2M148 133v-104M198 133v-104M198 133a2 2 0 0 0 2 2M200 135a2 2 0 0 0 2-2M202 133v-104M276 133v-104M276 133a2 2 0 0 0 2 2M278 135a2 2 0 0 0 2-2M280 133v-104"/>
<path d="M74 177a2 2 0 0 0-2 2M76 179a2 2 0 0 0-2-2M146 177a2 2 0 0 0-2 2M148 179a2 2 0 0 0-2-2M196 177a2 2 0 0 0-2 2M198 179a2 2 0 0 0-2-2M272 177a2 2 0 0 0-2 2M274 179a2 2 0 0 0-2-2M72 239v-60M72 239a2 2 0 0 0 2 2M76 239v-60M144 239v-60"/>
<path d="M144 239a2 2 0 0 0 2 2M148 239v-60M194 239a2 2 0 0 0 2 2M194 239v-60M198 239v-60M270 239v-60M270 239a2 2 0 0 0 2 2M274 239v-60M74 241a2 2 0 0 0 2-2M146 241a2 2 0 0 0 2-2M196 241a2 2 0 0 0 2-2M272 241a2 2 0 0 0 2-2"/>
</g>
<g font-size="6.5" fill="#f00">
<text x="323.5" y="291">3HAC021351-003</text>
<text x="383.4" y="291">01</text>
</g>
<text font-size="4.6" fill="#969600" x="358.4" y="43.5">~</text>
<g font-size="4.5" fill="#969600">
<text x="356.1" y="39">M</text>
<text x="226" y="278.5">Axis 1</text>
</g>
<text font-size="4.5" fill="#f00" x="324" y="277">Approved</text>
<g font-size="3.3" fill="#969600">
<text x="307" y="17">-MU1</text>
<text x="44.5" y="28">-R1.MP</text>
<text x="159.2" y="25">-R3.MP1</text>
<text x="293.2" y="25">-R4.MP1</text>
<text x="95.1" y="31">M1R</text>
<text x="117.5" y="31">1.1</text>
<text x="221.1" y="31">M1R</text>
<text x="243.2" y="31">1</text>
<text x="95.1" y="39">M1R</text>
<text x="117.7" y="39">1.10</text>
<text x="95.3" y="47">M1S</text>
<text x="117.5" y="47">1.2</text>
<text x="221.3" y="47">M1S</text>
<text x="243.2" y="46">2</text>
<text x="354.6" y="43">3</text>
<text x="95.3" y="55">M1S</text>
<text x="117.7" y="55">1.11</text>
<text x="95.5" y="63">M1T</text>
<text x="117.5" y="63">1.3</text>
<text x="221.5" y="63">M1T</text>
<text x="243.2" y="62">3</text>
<text x="95.5" y="71">M1T</text>
<text x="117.7" y="71">1.12</text>
<text x="42.6" y="79">-PE</text>
<text x="95.7" y="78">PE</text>
<text x="117.5" y="78">1.8</text>
<text x="221.7" y="79">PE</text>
<text x="242.8" y="79">GNYE</text>
<text x="330" y="79">GNYE</text>
<text x="161" y="88">-PE12 / +AXIS 2/23.4</text>
<text x="93.7" y="99">PTC1</text>
<text x="117.5" y="99">1.6</text>
<text x="159" y="115">-PTC12 / +AXIS 2/23.4</text>
<text x="9.2" y="123">+BU/20.7 / +BU-BRAKE REL 1</text>
<text x="91" y="123">BRAKE REL.1</text>
<text x="117.5" y="123">1.4</text>
<text x="221" y="123">BRAKE REL.1</text>
<text x="245.2" y="123">4</text>
<text x="9.5" y="131">+BU/20.7 / +BU-0V BRAKE 1</text>
<text x="91.4" y="131">0V BRAKE.1</text>
<text x="117.5" y="131">1.5</text>
<text x="221.4" y="131">0V BRAKE.1</text>
<text x="245.2" y="131">5</text>
<text x="368" y="127">Brake</text>
<text x="307" y="165">-FB1</text>
<text x="10.9" y="169.4">-SMB</text>
<text x="51" y="175">-R2.FB1-2</text>
<text x="161.9" y="175">-R3.FB1</text>
<text x="291.4" y="178">-R4.FB1-</text>
<text x="110" y="181">X1</text>
<text x="131.3" y="181">GY</text>
<text x="232" y="181">X1</text>
<text x="252.1" y="181">WHBU</text>
<text x="105.1" y="189">0V X1</text>
<text x="130.6" y="189">WH</text>
<text x="227.1" y="189">0V X1</text>
<text x="251.5" y="189">BU</text>
<text x="376" y="197">Resolver</text>
<text x="110" y="205">Y1</text>
<text x="131.8" y="205">VT</text>
<text x="232" y="205">Y1</text>
<text x="251.5" y="205">WHOG</text>
<text x="105.1" y="213">0V Y1</text>
<text x="130.6" y="213">WH</text>
<text x="227.1" y="213">0V Y1</text>
<text x="250.9" y="213">OG</text>
<text x="102.4" y="229">0V EXC</text>
<text x="130.6" y="229">WH</text>
<text x="224.4" y="229">0V EXC</text>
<text x="251.1" y="229">GN</text>
<text x="107.3" y="237">EXC</text>
<text x="131.5" y="237">BU</text>
<text x="229.3" y="237">EXC</text>
<text x="251.7" y="237">WHGN</text>
<text x="361" y="275.5">Location:</text>
<text x="361" y="271.5">Plant:</text>
<text x="361" y="279.5">Sublocation: +</text>
<text x="404.5" y="287.5">23</text>
</g>
<g font-size="3.3" fill="#00be00">
<text x="6" y="271.5">Latest revision:</text>
<text x="322" y="271.5">Status:</text>
<text x="381" y="271">= IRB1600</text>
<text x="381" y="275">+ AXIS 1</text>
<text x="322" y="283">Document no.</text>
<text x="380" y="283.5">Rev. Ind</text>
<text x="395.5" y="283.5">Page 22</text>
<text x="395.5" y="287.5">Next</text>
<text x="6" y="291">Prepared by, date:</text>
<text x="68.5" y="291">Approved by, date:</text>
<text x="395.8" y="291.5">Total 15</text>
</g>
<g font-size="2.3" fill="#00be00">
<text x="29.3" y="8">1</text>
<text x="80.6" y="8">2</text>
<text x="131.8" y="8">3</text>
<text x="183.1" y="8">4</text>
<text x="234.3" y="8">5</text>
<text x="285.6" y="8">6</text>
<text x="336.8" y="8">7</text>
<text x="388.1" y="8">8</text>
<text x="205" y="270.5">Lab/Office:</text>
</g>
<g font-size="2.3">
<text x="53.5" y="30.5">A1</text>
<text x="161.2" y="30.5">1</text>
<text x="171.5" y="30.5">1</text>
<text x="294.2" y="30.5">1</text>
<text x="315.5" y="30.5">1</text>
<text x="345.9" y="30.5">R (U)</text>
<text x="364.5" y="30.5">PE</text>
<text x="364.5" y="38.5">T (W)</text>
<text x="53.5" y="46.5">A2</text>
<text x="162.2" y="46.5">2</text>
<text x="171.5" y="46.5">2</text>
<text x="294.2" y="46.5">2</text>
<text x="315.5" y="46.5">2</text>
<text x="346.2" y="46.5">S (V)</text>
<text x="53.5" y="62.5">A3</text>
<text x="162.2" y="62.5">3</text>
<text x="171.5" y="62.5">3</text>
<text x="294.2" y="62.5">3</text>
<text x="315.5" y="62.5">3</text>
<text x="162.2" y="78.5">9</text>
<text x="171.5" y="78.5">9</text>
<text x="292.4" y="78.5">PE</text>
<text x="315.5" y="78.5">PE</text>
<text x="53.5" y="98.5">B2</text>
<text x="162.2" y="98.5">5</text>
<text x="171.5" y="98.5">5</text>
<text x="162.2" y="106.5">6</text>
<text x="171.5" y="106.5">6</text>
<text x="53.5" y="112.5">A5</text>
<text x="162.2" y="122.5">7</text>
<text x="171.5" y="122.5">7</text>
<text x="294.2" y="122.5">7</text>
<text x="315.5" y="122.5">7</text>
<text x="162.2" y="130.5">8</text>
<text x="171.5" y="130.5">8</text>
<text x="294.2" y="130.5">8</text>
<text x="315.5" y="130.5">8</text>
<text x="35.2" y="180.5">2</text>
<text x="58.5" y="180.5">2</text>
<text x="162.2" y="180.5">6</text>
<text x="173.5" y="180.5">6</text>
<text x="294.2" y="180.5">4</text>
<text x="316" y="180.5">4</text>
<text x="33.9" y="188.5">14</text>
<text x="58.5" y="188.5">14</text>
<text x="162.2" y="188.5">1</text>
<text x="173.5" y="188.5">1</text>
<text x="294.2" y="188.5">1</text>
<text x="316" y="188.5">1</text>
<text x="35.2" y="204.5">3</text>
<text x="58.5" y="204.5">3</text>
<text x="162.2" y="204.5">7</text>
<text x="173.5" y="204.5">7</text>
<text x="294.2" y="204.5">5</text>
<text x="316" y="204.5">5</text>
<text x="33.9" y="212.5">15</text>
<text x="58.5" y="212.5">15</text>
<text x="162.2" y="212.5">2</text>
<text x="173.5" y="212.5">2</text>
<text x="294.2" y="212.5">2</text>
<text x="316" y="212.5">2</text>
<text x="35.2" y="228.5">6</text>
<text x="58.5" y="228.5">6</text>
<text x="162.2" y="228.5">8</text>
<text x="173.5" y="228.5">8</text>
<text x="294.2" y="228.5">6</text>
<text x="316" y="228.5">6</text>
<text x="33.9" y="236.5">18</text>
<text x="58.5" y="236.5">18</text>
<text x="162.2" y="236.5">3</text>
<text x="173.5" y="236.5">3</text>
<text x="294.2" y="236.5">3</text>
<text x="316" y="236.5">3</text>
</g>
<g font-size="2.3" fill="#fff">
<text x="-.4" y="180">IS 2/23.1</text>
<text x="-.4" y="183.3">IS 3/24.1</text>
<text x="-.4" y="186.6">IS 4/25.1</text>
<text x="-.4" y="189.9">IS 5/26.1</text>
<text x="-.4" y="193.2">IS 6/27.1</text>
<text x=".2" y="196.6">0ID/28.1</text>
<text x=".2" y="199.9">0ID/29.1</text>
</g>
<g font-size="2.3" fill="#969600">
<text x="4.3" y="208.2" transform="rotate(-90 4.3 208.2)">disclosure to third parties without express authority is strictly forbidden. © Copyright 2003 ABB</text>
<text x="1" y="211.4" transform="rotate(-90 1 211.4)">We reserve all rights in this document and in the information contained therein.Reproduction, use or</text>
</g>
<text font-size="2.3" fill="#f00" x="340" y="271">2007-03-19</text>
</svg>
